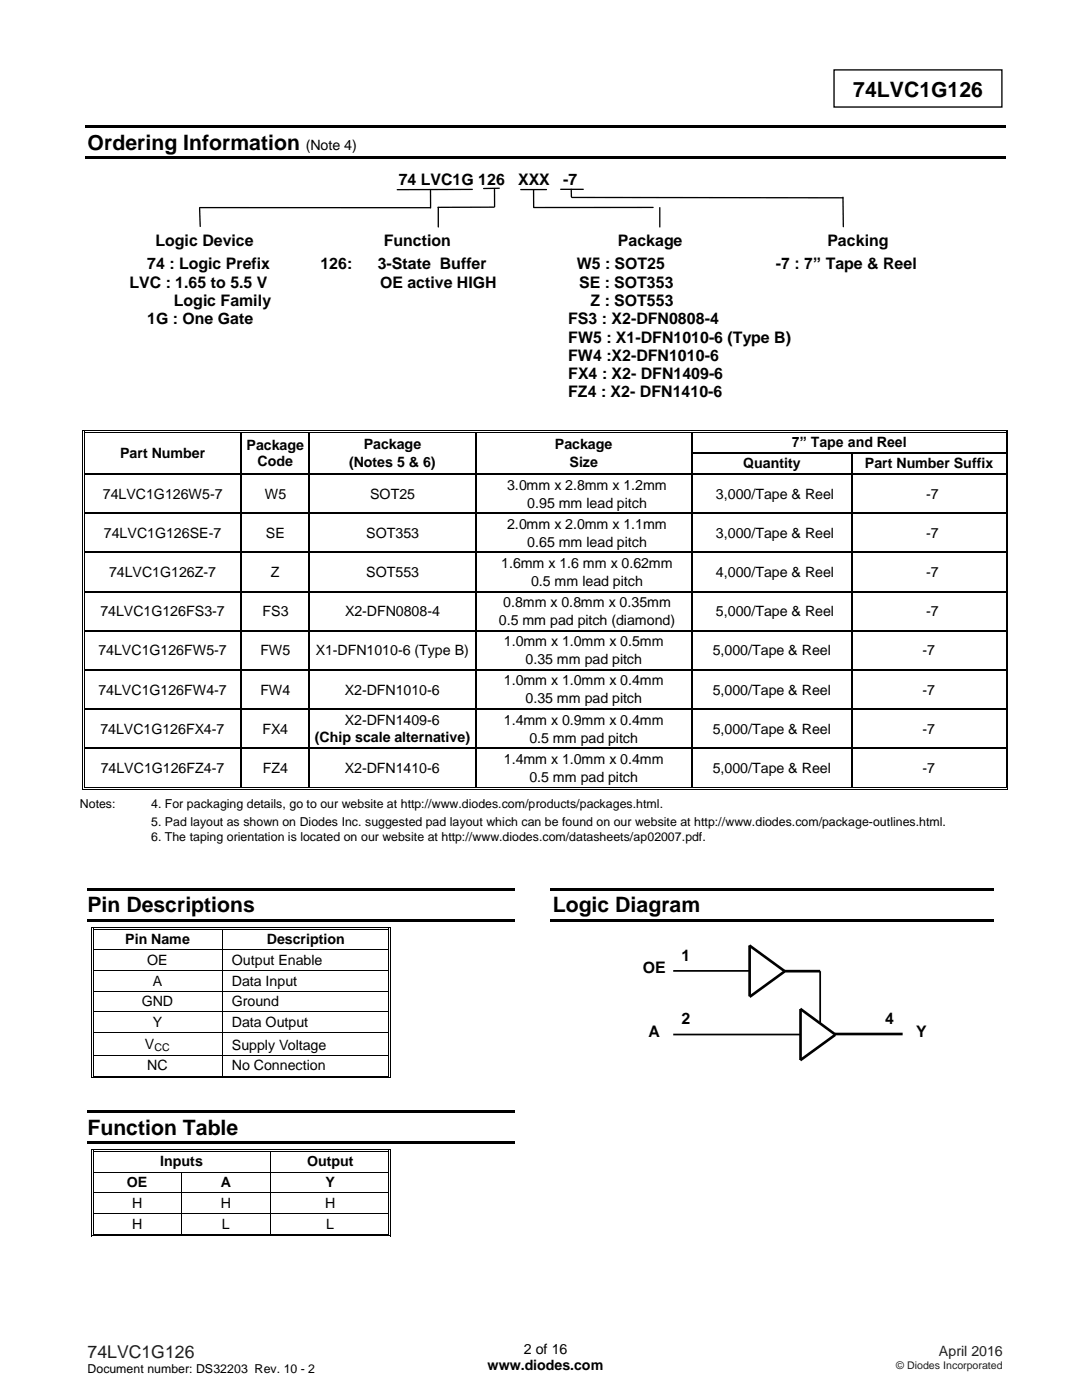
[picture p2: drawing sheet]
<svg xmlns="http://www.w3.org/2000/svg" width="216mm" height="279mm" viewBox="0 0 216 279" stroke-linecap="round" stroke-linejoin="round" font-family="sans-serif">
<g fill="none" stroke="#000" stroke-width=".26">
<path d="M166.4 14h33.5v7.4h-33.5zM85.9 38v3.5M94.2 37.8l-14.9 .1M98.7 37.8v3.5M99.6 37.6h-3.1M103.9 37.8h5.1M106.5 37.9v3.4M111.9 37.8h4.5M114 37.8v1.5M114.1 39.4l54.1 .1M168.2 39.4l.1 5.8M39.8 41.6l.2 3.6"/>
<path d="M39.8 41.4l46.1 .1M87.5 41.4v3.9M98.5 41.3l-11.1 .1M130.3 41.4h-23.8M131.7 41.4v3.9"/>
</g>
<g fill="#000">
<path d="M17 25.1h183.6v.5h-183.6z" fill-rule="evenodd"/>
<path d="M17 31.2h183.6v.5h-183.6z" fill-rule="evenodd"/>
<path d="M16.5 85.8h.1v.6h-.1z" fill-rule="evenodd"/>
<path d="M16.5 85.8h.5v.2h-.5z" fill-rule="evenodd"/>
<path d="M16.5 90.3h.1v.2h-.1z" fill-rule="evenodd"/>
<path d="M16.5 94.5h.1v.3h-.1z" fill-rule="evenodd"/>
<path d="M16.8 86.2h.2v.2h-.2z" fill-rule="evenodd"/>
<path d="M16.8 86.2h.2v.1h-.2z" fill-rule="evenodd"/>
<path d="M16.8 90.3h.2v.2h-.2z" fill-rule="evenodd"/>
<path d="M16.8 94.5h.2v.3h-.2z" fill-rule="evenodd"/>
<path d="M48.1 86.3l.2 .1z" fill-rule="evenodd"/>
<path d="M48.1 85.8h.5v.2h-.5z" fill-rule="evenodd"/>
<path d="M48.1 86.2h.5v.1h-.5z" fill-rule="evenodd"/>
<path d="M48.1 90.3h.2v.2h-.2z" fill-rule="evenodd"/>
<path d="M48.1 94.5h.2v.3h-.2z" fill-rule="evenodd"/>
<path d="M61.6 86.3l.3 .1z" fill-rule="evenodd"/>
<path d="M61.6 85.8h.5v.2h-.5z" fill-rule="evenodd"/>
<path d="M61.6 86.2h.5v.1h-.5z" fill-rule="evenodd"/>
<path d="M61.6 90.3h.3v.2h-.3z" fill-rule="evenodd"/>
<path d="M61.6 94.5h.3v.3h-.3z" fill-rule="evenodd"/>
<path d="M94.8 86.3l.2 .1z" fill-rule="evenodd"/>
<path d="M94.8 85.8h.5v.2h-.5z" fill-rule="evenodd"/>
<path d="M94.8 86.2h.5v.1h-.5z" fill-rule="evenodd"/>
<path d="M94.8 90.3h.2v.2h-.2z" fill-rule="evenodd"/>
<path d="M94.8 94.5h.2v.3h-.2z" fill-rule="evenodd"/>
<path d="M138 86.3l.3 .1z" fill-rule="evenodd"/>
<path d="M138 85.8h.5v.2h-.5z" fill-rule="evenodd"/>
<path d="M138 86.2h.5v.1h-.5z" fill-rule="evenodd"/>
<path d="M138 90.3h.3v.2h-.3z" fill-rule="evenodd"/>
<path d="M138 94.5h.3v.3h-.3z" fill-rule="evenodd"/>
<path d="M169.8 90.3h.2v.2h-.2z" fill-rule="evenodd"/>
<path d="M169.8 94.5h.2v.3h-.2z" fill-rule="evenodd"/>
<path d="M200.7 85.8h.5v.2h-.5z" fill-rule="evenodd"/>
<path d="M200.7 86.2h.1v.2h-.1z" fill-rule="evenodd"/>
<path d="M200.7 86.2h.1v.1h-.1z" fill-rule="evenodd"/>
<path d="M200.7 90.3h.1v.2h-.1z" fill-rule="evenodd"/>
<path d="M200.7 94.5h.1v.3h-.1z" fill-rule="evenodd"/>
<path d="M201 85.8h.2v.6h-.2z" fill-rule="evenodd"/>
<path d="M201 90.3h.2v.2h-.2z" fill-rule="evenodd"/>
<path d="M201 94.5h.2v.3h-.2z" fill-rule="evenodd"/>
<path d="M16.5 102.3h.1v.3h-.1z" fill-rule="evenodd"/>
<path d="M16.5 110.1h.1v.3h-.1z" fill-rule="evenodd"/>
<path d="M16.5 118h.1v.2h-.1z" fill-rule="evenodd"/>
<path d="M16.8 102.3h.2v.3h-.2z" fill-rule="evenodd"/>
<path d="M16.8 110.1h.2v.3h-.2z" fill-rule="evenodd"/>
<path d="M16.8 118h.2v.2h-.2z" fill-rule="evenodd"/>
<path d="M48.1 102.3h.2v.3h-.2z" fill-rule="evenodd"/>
<path d="M48.1 110.1h.2v.3h-.2z" fill-rule="evenodd"/>
<path d="M48.1 118h.2v.2h-.2z" fill-rule="evenodd"/>
<path d="M61.6 102.3h.3v.3h-.3z" fill-rule="evenodd"/>
<path d="M61.6 110.1h.3v.3h-.3z" fill-rule="evenodd"/>
<path d="M61.6 118h.3v.2h-.3z" fill-rule="evenodd"/>
<path d="M94.8 102.3h.2v.3h-.2z" fill-rule="evenodd"/>
<path d="M94.8 110.1h.2v.3h-.2z" fill-rule="evenodd"/>
<path d="M94.8 118h.2v.2h-.2z" fill-rule="evenodd"/>
<path d="M138 102.3h.3v.3h-.3z" fill-rule="evenodd"/>
<path d="M138 110.1h.3v.3h-.3z" fill-rule="evenodd"/>
<path d="M138 118h.3v.2h-.3z" fill-rule="evenodd"/>
<path d="M169.8 102.3h.2v.3h-.2z" fill-rule="evenodd"/>
<path d="M169.8 110.1h.2v.3h-.2z" fill-rule="evenodd"/>
<path d="M169.8 118h.2v.2h-.2z" fill-rule="evenodd"/>
<path d="M200.7 102.3h.1v.3h-.1z" fill-rule="evenodd"/>
<path d="M200.7 110.1h.1v.3h-.1z" fill-rule="evenodd"/>
<path d="M200.7 118h.1v.2h-.1z" fill-rule="evenodd"/>
<path d="M201 102.3h.2v.3h-.2z" fill-rule="evenodd"/>
<path d="M201 110.1h.2v.3h-.2z" fill-rule="evenodd"/>
<path d="M201 118h.2v.2h-.2z" fill-rule="evenodd"/>
<path d="M16.5 125.7h.1v.3h-.1z" fill-rule="evenodd"/>
<path d="M16.5 133.6h.1v.2h-.1z" fill-rule="evenodd"/>
<path d="M16.8 125.7h.2v.3h-.2z" fill-rule="evenodd"/>
<path d="M16.8 133.6h.2v.2h-.2z" fill-rule="evenodd"/>
<path d="M48.1 125.7h.2v.3h-.2z" fill-rule="evenodd"/>
<path d="M48.1 133.6h.2v.2h-.2z" fill-rule="evenodd"/>
<path d="M61.6 125.7h.3v.3h-.3z" fill-rule="evenodd"/>
<path d="M61.6 133.6h.3v.2h-.3z" fill-rule="evenodd"/>
<path d="M94.8 125.7h.2v.3h-.2z" fill-rule="evenodd"/>
<path d="M94.8 133.6h.2v.2h-.2z" fill-rule="evenodd"/>
<path d="M138 125.7h.3v.3h-.3z" fill-rule="evenodd"/>
<path d="M138 133.6h.3v.2h-.3z" fill-rule="evenodd"/>
<path d="M169.8 125.7h.2v.3h-.2z" fill-rule="evenodd"/>
<path d="M169.8 133.6h.2v.2h-.2z" fill-rule="evenodd"/>
<path d="M200.7 125.7h.1v.3h-.1z" fill-rule="evenodd"/>
<path d="M200.7 133.6h.1v.2h-.1z" fill-rule="evenodd"/>
<path d="M201 125.7h.2v.3h-.2z" fill-rule="evenodd"/>
<path d="M201 133.6h.2v.2h-.2z" fill-rule="evenodd"/>
<path d="M16.5 141.4h.1v.2h-.1z" fill-rule="evenodd"/>
<path d="M16.5 149.2h.1v.3h-.1z" fill-rule="evenodd"/>
<path d="M16.5 157h.1v.5h-.1z" fill-rule="evenodd"/>
<path d="M16.5 157.4h.5v.1h-.5z" fill-rule="evenodd"/>
<path d="M16.8 141.4h.2v.2h-.2z" fill-rule="evenodd"/>
<path d="M16.8 149.2h.2v.3h-.2z" fill-rule="evenodd"/>
<path d="M16.8 157h.2v.2h-.2z" fill-rule="evenodd"/>
<path d="M16.8 157h.2v.2h-.2z" fill-rule="evenodd"/>
<path d="M48.1 141.4h.2v.2h-.2z" fill-rule="evenodd"/>
<path d="M48.1 149.2h.2v.3h-.2z" fill-rule="evenodd"/>
<path d="M48.1 157h.5v.2h-.5z" fill-rule="evenodd"/>
<path d="M48.1 157.4h.5v.1h-.5z" fill-rule="evenodd"/>
<path d="M61.6 141.4h.3v.2h-.3z" fill-rule="evenodd"/>
<path d="M61.6 149.2h.3v.3h-.3z" fill-rule="evenodd"/>
<path d="M61.6 157h.5v.2h-.5z" fill-rule="evenodd"/>
<path d="M61.6 157.4h.5v.1h-.5z" fill-rule="evenodd"/>
<path d="M94.8 141.4h.2v.2h-.2z" fill-rule="evenodd"/>
<path d="M94.8 149.2h.2v.3h-.2z" fill-rule="evenodd"/>
<path d="M94.8 157h.5v.2h-.5z" fill-rule="evenodd"/>
<path d="M94.8 157.4h.5v.1h-.5z" fill-rule="evenodd"/>
<path d="M138 141.4h.3v.2h-.3z" fill-rule="evenodd"/>
<path d="M138 149.2h.3v.3h-.3z" fill-rule="evenodd"/>
<path d="M138 157h.5v.2h-.5z" fill-rule="evenodd"/>
<path d="M138 157.4h.5v.1h-.5z" fill-rule="evenodd"/>
<path d="M169.8 141.4h.2v.2h-.2z" fill-rule="evenodd"/>
<path d="M169.8 149.2h.2v.3h-.2z" fill-rule="evenodd"/>
<path d="M169.8 157h.5v.2h-.5z" fill-rule="evenodd"/>
<path d="M169.8 157.4h.5v.1h-.5z" fill-rule="evenodd"/>
<path d="M200.7 141.4h.1v.2h-.1z" fill-rule="evenodd"/>
<path d="M200.7 149.2h.1v.3h-.1z" fill-rule="evenodd"/>
<path d="M200.7 157.4h.5v.1h-.5z" fill-rule="evenodd"/>
<path d="M200.7 157h.1v.2h-.1z" fill-rule="evenodd"/>
<path d="M200.7 157h.1v.2h-.1z" fill-rule="evenodd"/>
<path d="M201 141.4h.2v.2h-.2z" fill-rule="evenodd"/>
<path d="M201 149.2h.2v.3h-.2z" fill-rule="evenodd"/>
<path d="M201 157h.2v.5h-.2z" fill-rule="evenodd"/>
<path d="M17.4 177.3h85.3v.5h-85.3z" fill-rule="evenodd"/>
<path d="M109.8 177.3h88.5v.5h-88.5z" fill-rule="evenodd"/>
<path d="M17.4 183.4h85.3v.5h-85.3z" fill-rule="evenodd"/>
<path d="M18.2 185h.2v.5h-.2z" fill-rule="evenodd"/>
<path d="M18.2 185h.5v.1h-.5z" fill-rule="evenodd"/>
<path d="M18.2 189.5h.2v.1h-.2z" fill-rule="evenodd"/>
<path d="M18.2 193.6h.2v.1h-.2z" fill-rule="evenodd"/>
<path d="M18.2 197.7h.2v.2h-.2z" fill-rule="evenodd"/>
<path d="M18.5 185.3h.2v.2h-.2z" fill-rule="evenodd"/>
<path d="M18.5 185.3h.2v.2h-.2z" fill-rule="evenodd"/>
<path d="M18.5 189.5h.2v.1h-.2z" fill-rule="evenodd"/>
<path d="M18.5 193.6h.2v.1h-.2z" fill-rule="evenodd"/>
<path d="M18.5 197.7h.2v.2h-.2z" fill-rule="evenodd"/>
<path d="M44.3 185.5h.2z" fill-rule="evenodd"/>
<path d="M44.3 185h.5v.1h-.5z" fill-rule="evenodd"/>
<path d="M44.3 185.3h.5v.2h-.5z" fill-rule="evenodd"/>
<path d="M44.3 189.5h.2v.1h-.2z" fill-rule="evenodd"/>
<path d="M44.3 193.6h.2v.1h-.2z" fill-rule="evenodd"/>
<path d="M44.3 197.7h.2v.2h-.2z" fill-rule="evenodd"/>
<path d="M77.4 185h.6v.1h-.6z" fill-rule="evenodd"/>
<path d="M77.4 185.3h.2v.2h-.2z" fill-rule="evenodd"/>
<path d="M77.4 185.3h.2v.2h-.2z" fill-rule="evenodd"/>
<path d="M77.4 189.5h.2v.1h-.2z" fill-rule="evenodd"/>
<path d="M77.4 193.6h.2v.1h-.2z" fill-rule="evenodd"/>
<path d="M77.4 197.7h.2v.2h-.2z" fill-rule="evenodd"/>
<path d="M77.8 185h.2v.5h-.2z" fill-rule="evenodd"/>
<path d="M77.8 189.5h.2v.1h-.2z" fill-rule="evenodd"/>
<path d="M77.8 193.6h.2v.1h-.2z" fill-rule="evenodd"/>
<path d="M77.8 197.7h.2v.2h-.2z" fill-rule="evenodd"/>
<path d="M109.8 183.4h88.5v.5h-88.5z" fill-rule="evenodd"/>
<path d="M18.2 201.8h.2v.2h-.2z" fill-rule="evenodd"/>
<path d="M18.2 206h.2v.1h-.2z" fill-rule="evenodd"/>
<path d="M18.2 210.5h.2v.2h-.2z" fill-rule="evenodd"/>
<path d="M18.2 214.7h.2v.5h-.2z" fill-rule="evenodd"/>
<path d="M18.2 215h.5v.2h-.5z" fill-rule="evenodd"/>
<path d="M18.5 201.8h.2v.2h-.2z" fill-rule="evenodd"/>
<path d="M18.5 206h.2v.1h-.2z" fill-rule="evenodd"/>
<path d="M18.5 210.5h.2v.2h-.2z" fill-rule="evenodd"/>
<path d="M18.5 214.7h.2v.1h-.2z" fill-rule="evenodd"/>
<path d="M18.5 214.7h.2v.1h-.2z" fill-rule="evenodd"/>
<path d="M44.3 201.8h.2v.2h-.2z" fill-rule="evenodd"/>
<path d="M44.3 206h.2v.1h-.2z" fill-rule="evenodd"/>
<path d="M44.3 210.5h.2v.2h-.2z" fill-rule="evenodd"/>
<path d="M44.3 214.7h.5v.1h-.5z" fill-rule="evenodd"/>
<path d="M44.3 215h.5v.2h-.5z" fill-rule="evenodd"/>
<path d="M77.4 201.8h.2v.2h-.2z" fill-rule="evenodd"/>
<path d="M77.4 206h.2v.1h-.2z" fill-rule="evenodd"/>
<path d="M77.4 210.5h.2v.2h-.2z" fill-rule="evenodd"/>
<path d="M77.4 215h.6v.2h-.6z" fill-rule="evenodd"/>
<path d="M77.4 214.7h.2v.1h-.2z" fill-rule="evenodd"/>
<path d="M77.4 214.7h.2v.1h-.2z" fill-rule="evenodd"/>
<path d="M77.8 201.8h.2v.2h-.2z" fill-rule="evenodd"/>
<path d="M77.8 206h.2v.1h-.2z" fill-rule="evenodd"/>
<path d="M77.8 210.5h.2v.2h-.2z" fill-rule="evenodd"/>
<path d="M77.8 214.7h.2v.5h-.2z" fill-rule="evenodd"/>
<path d="M17.4 221.7h85.3v.5h-85.3z" fill-rule="evenodd"/>
<path d="M17.4 227.8h85.3v.5h-85.3z" fill-rule="evenodd"/>
<path d="M18.2 229.4h.2v.5h-.2z" fill-rule="evenodd"/>
<path d="M18.2 229.4h.5v.1h-.5z" fill-rule="evenodd"/>
<path d="M18.2 233.8h.2v.2h-.2z" fill-rule="evenodd"/>
<path d="M18.2 237.9h.2v.2h-.2z" fill-rule="evenodd"/>
<path d="M18.5 229.7h.2v.2h-.2z" fill-rule="evenodd"/>
<path d="M18.5 229.7h.2v.2h-.2z" fill-rule="evenodd"/>
<path d="M18.5 233.8h.2v.2h-.2z" fill-rule="evenodd"/>
<path d="M18.5 237.9h.2v.2h-.2z" fill-rule="evenodd"/>
<path d="M36.1 233.8h.2v.2h-.2z" fill-rule="evenodd"/>
<path d="M36.1 237.9h.2v.2h-.2z" fill-rule="evenodd"/>
<path d="M53.9 229.9h.2z" fill-rule="evenodd"/>
<path d="M53.9 229.4h.5v.1h-.5z" fill-rule="evenodd"/>
<path d="M53.9 229.7h.5v.2h-.5z" fill-rule="evenodd"/>
<path d="M53.9 233.8h.2v.2h-.2z" fill-rule="evenodd"/>
<path d="M53.9 237.9h.2v.2h-.2z" fill-rule="evenodd"/>
<path d="M77.5 229.4h.5v.1h-.5z" fill-rule="evenodd"/>
<path d="M77.5 229.7h.2v.2h-.2z" fill-rule="evenodd"/>
<path d="M77.5 229.7h.2v.2h-.2z" fill-rule="evenodd"/>
<path d="M77.5 233.8h.2v.2h-.2z" fill-rule="evenodd"/>
<path d="M77.5 237.9h.2v.2h-.2z" fill-rule="evenodd"/>
<path d="M77.9 229.4h.1v.5h-.1z" fill-rule="evenodd"/>
<path d="M77.9 233.8h.1v.2h-.1z" fill-rule="evenodd"/>
<path d="M77.9 237.9h.1v.2h-.1z" fill-rule="evenodd"/>
<path d="M18.2 242.1h.2v.2h-.2z" fill-rule="evenodd"/>
<path d="M18.2 246.2h.2v.6h-.2z" fill-rule="evenodd"/>
<path d="M18.2 246.6h.5v.2h-.5z" fill-rule="evenodd"/>
<path d="M18.5 242.1h.2v.2h-.2z" fill-rule="evenodd"/>
<path d="M18.5 246.2h.2v.2h-.2z" fill-rule="evenodd"/>
<path d="M18.5 246.2h.2v.2h-.2z" fill-rule="evenodd"/>
<path d="M36.1 242.1h.2v.2h-.2z" fill-rule="evenodd"/>
<path d="M36.1 246.2h.5v.2h-.5z" fill-rule="evenodd"/>
<path d="M36.1 246.6h.5v.2h-.5z" fill-rule="evenodd"/>
<path d="M53.9 242.1h.2v.2h-.2z" fill-rule="evenodd"/>
<path d="M53.9 246.2h.5v.2h-.5z" fill-rule="evenodd"/>
<path d="M53.9 246.6h.5v.2h-.5z" fill-rule="evenodd"/>
<path d="M77.5 242.1h.2v.2h-.2z" fill-rule="evenodd"/>
<path d="M77.5 246.6h.5v.2h-.5z" fill-rule="evenodd"/>
<path d="M77.5 246.2h.2v.2h-.2z" fill-rule="evenodd"/>
<path d="M77.5 246.2h.2v.2h-.2z" fill-rule="evenodd"/>
<path d="M77.9 242.1h.1v.2h-.1z" fill-rule="evenodd"/>
<path d="M77.9 246.2h.1v.6h-.1z" fill-rule="evenodd"/>
</g>
<g fill="none" stroke="#000" stroke-width=".2">
<path d="M16.6 86.4v3.9M16.6 90.5v4M16.6 94.8v7.5M16.9 86.4v3.9M16.9 90.5v4M16.9 94.8v7.5M17 85.9h31.1M17 86.2h31.1M48.6 85.9h13M48.6 86.2h13M62.1 85.9h32.7M62.1 86.2h32.7"/>
<path d="M95.3 85.9h42.7M95.3 86.2h42.7M138.5 85.9h62.1M138.5 86.2h62.1M200.7 86.4v3.9M200.7 90.5v4M200.7 94.8v7.5M201.1 86.4v3.9M201.1 90.5v4M201.1 94.8v7.5M16.6 102.6v7.5M16.6 110.4v7.6"/>
<path d="M16.6 118.2v7.5M16.9 102.6v7.5M16.9 110.4v7.6M16.9 118.2v7.5M200.7 102.6v7.5M200.7 110.4v7.6M200.7 118.2v7.5M201.1 102.6v7.5M201.1 110.4v7.6M201.1 118.2v7.5M16.6 126v7.6M16.6 133.8v7.6"/>
<path d="M16.9 126v7.6M16.9 133.8v7.6M200.7 126v7.6M200.7 133.8v7.6M201.1 126v7.6M201.1 133.8v7.6M16.6 141.6v7.6M16.6 149.5v7.5M16.9 141.6v7.6M16.9 149.5v7.5M17 157.5h31.1M17 157.1h31.1"/>
<path d="M48.6 157.5h13M48.6 157.1h13M62.1 157.5h32.7M62.1 157.1h32.7M95.3 157.5h42.7M95.3 157.1h42.7M138.5 157.5h31.3M138.5 157.1h31.3M170.3 157.5h30.4M170.3 157.1h30.4M200.7 141.6v7.6M200.7 149.5v7.5"/>
<path d="M201.1 141.6v7.6M201.1 149.5v7.5M18.3 185.5v4M18.3 189.6v4M18.3 193.7v4M18.3 197.9v3.9M18.6 185.5v4M18.6 189.6v4M18.6 193.7v4M18.6 197.9v3.9M18.7 185.1h25.6M18.7 185.4h25.6"/>
<path d="M18.7 189.6h25.6M18.7 193.7h25.6M18.7 197.8h25.6M44.4 185.5v4M44.4 189.6v4M44.4 193.7v4M44.4 197.9v3.9M44.5 189.6h32.9M44.5 193.7h32.9M44.5 197.8h32.9M44.8 185.1h32.6M44.8 185.4h32.6"/>
<path d="M77.5 185.5v4M77.5 189.6v4M77.5 193.7v4M77.5 197.9v3.9M77.9 185.5v4M77.9 189.6v4M77.9 193.7v4M77.9 197.9v3.9M18.3 202v4M18.3 206.1v4.4M18.3 210.7v4M18.6 202v4"/>
<path d="M18.6 206.1v4.4M18.6 210.7v4M18.7 201.9h25.6M18.7 206.1h25.6M18.7 210.6h25.6M18.7 215.1h25.6M18.7 214.7h25.6M44.4 202v4M44.4 206.1v4.4M44.4 210.7v4M44.5 201.9h32.9M44.5 206.1h32.9"/>
<path d="M44.5 210.6h32.9M44.8 215.1h32.6M44.8 214.7h32.6M77.5 202v4M77.5 206.1v4.4M77.5 210.7v4M77.9 202v4M77.9 206.1v4.4M77.9 210.7v4M18.3 229.9v3.9M18.3 234v3.9M18.3 238.1v4"/>
<path d="M18.6 229.9v3.9M18.6 234v3.9M18.6 238.1v4M18.7 229.4h35.2M18.7 229.8h35.2M18.7 233.9h17.4M18.7 238h17.4M36.2 234v3.9M36.2 238.1v4M36.3 233.9h17.6M36.3 238h17.6M54 229.9v3.9"/>
<path d="M54 234v3.9M54 238.1v4M54.1 233.9h23.4M54.1 238h23.4M54.4 229.4h23.1M54.4 229.8h23.1M77.6 229.9v3.9M77.6 234v3.9M77.6 238.1v4M78 229.9v3.9M78 234v3.9M78 238.1v4"/>
<path d="M18.3 242.3v3.9M18.6 242.3v3.9M18.7 242.2h17.4M18.7 246.7h17.4M18.7 246.3h17.4M36.2 242.3v3.9M36.3 242.2h17.6M36.6 246.7h17.3M36.6 246.3h17.3M54 242.3v3.9M54.1 242.2h23.4M54.4 246.7h23.1"/>
<path d="M54.4 246.3h23.1M77.6 242.3v3.9M78 242.3v3.9"/>
</g>
<g fill="none" stroke="#000" stroke-width=".25">
<path d="M17 94.6h31.1M48.2 86.4v3.9M48.2 90.5v4M48.2 94.8v7.5M48.3 94.6h13.3M61.7 86.4v3.9M61.7 90.5v4M61.7 94.8v7.5M61.9 94.6h32.9M94.9 86.4v3.9M94.9 90.5v4M94.9 94.8v7.5"/>
<path d="M95 94.6h43M138.2 86.4v3.9M138.2 90.5v4M138.2 94.8v7.5M138.3 90.4h31.5M138.3 94.6h31.5M169.9 90.5v4M169.9 94.8v7.5M170 90.4h30.7M170 94.6h30.7M17 102.5h31.1M17 110.3h31.1"/>
<path d="M17 118.1h31.1M48.2 102.6v7.5M48.2 110.4v7.6M48.2 118.2v7.5M48.3 102.5h13.3M48.3 110.3h13.3M48.3 118.1h13.3M61.7 102.6v7.5M61.7 110.4v7.6M61.7 118.2v7.5M61.9 102.5h32.9M61.9 110.3h32.9"/>
<path d="M61.9 118.1h32.9M94.9 102.6v7.5M94.9 110.4v7.6M94.9 118.2v7.5M95 102.5h43M95 110.3h43M95 118.1h43M138.2 102.6v7.5M138.2 110.4v7.6M138.2 118.2v7.5M138.3 102.5h31.5M138.3 110.3h31.5"/>
<path d="M138.3 118.1h31.5M169.9 102.6v7.5M169.9 110.4v7.6M169.9 118.2v7.5M170 102.5h30.7M170 110.3h30.7M170 118.1h30.7M17 125.9h31.1M17 133.7h31.1M48.2 126v7.6M48.2 133.8v7.6M48.3 125.9h13.3"/>
<path d="M48.3 133.7h13.3M61.7 126v7.6M61.7 133.8v7.6M61.9 125.9h32.9M61.9 133.7h32.9M94.9 126v7.6M94.9 133.8v7.6M95 125.9h43M95 133.7h43M138.2 126v7.6M138.2 133.8v7.6M138.3 125.9h31.5"/>
<path d="M138.3 133.7h31.5M169.9 126v7.6M169.9 133.8v7.6M170 125.9h30.7M170 133.7h30.7M17 141.5h31.1M17 149.3h31.1M48.2 141.6v7.6M48.2 149.5v7.5M48.3 141.5h13.3M48.3 149.3h13.3M61.7 141.6v7.6"/>
<path d="M61.7 149.5v7.5M61.9 141.5h32.9M61.9 149.3h32.9M94.9 141.6v7.6M94.9 149.5v7.5M95 141.5h43M95 149.3h43M138.2 141.6v7.6M138.2 149.5v7.5M138.3 141.5h31.5M138.3 149.3h31.5M169.9 141.6v7.6"/>
<path d="M169.9 149.5v7.5M170 141.5h30.7M170 149.3h30.7"/>
</g>
<path d="M149.6 188.7v10.1M159.7 201.4v10.1" fill="none" stroke="#000" stroke-width=".53"/>
<g fill="#fff">
<path d="M134.3 188.7h5.1v5.1h-5.1z" fill-rule="evenodd"/>
<path d="M134.3 201.4h5.1v5.1h-5.1z" fill-rule="evenodd"/>
<path d="M175 201.4h5.1v5.1h-5.1z" fill-rule="evenodd"/>
<path d="M126.7 203.9h7.6v5.1h-7.6z" fill-rule="evenodd"/>
<path d="M126.7 191.2h7.6v5.1h-7.6z" fill-rule="evenodd"/>
<path d="M180.1 203.9h7.6v5.1h-7.6z" fill-rule="evenodd"/>
</g>
<path d="M134.3 193.8h15.3M163.7 193.8v10.4M134.3 206.5h25.4" fill="none" stroke="#000" stroke-width=".35"/>
<path d="M149.5 188.7l7.1 5.1M156.2 193.8h7.5M156.6 193.9l-7 5M159.7 201.3l7 5.2M166.6 206.4h13.5M166.7 206.5l-7 5.1" fill="none" stroke="#000" stroke-width=".53"/>
<g font-size="4.2">
<text x="170.3" y="19.3">74LVC1G126</text>
<text x="17.5" y="29.9">Ordering Information</text>
<text x="17.4" y="182.1">Pin Descriptions</text>
<text x="110.3" y="182.1">Logic Diagram</text>
<text x="17.4" y="226.5">Function Table</text>
</g>
<text font-size="3.5" fill="#231f20" x="17.5" y="270.9">74LVC1G126</text>
<g font-size="3.2">
<text x="79.6" y="37">74 LVC1G 126</text>
<text x="103.4" y="37">XXX</text>
<text x="112.4" y="37">-7</text>
<text x="29.4" y="53.8">74 : Logic Prefix</text>
<text x="31" y="49">Logic Device</text>
<text x="63.9" y="53.8">126:</text>
<text x="75.4" y="53.8">3-State Buffer</text>
<text x="76.6" y="49">Function</text>
<text x="115.1" y="53.8">W5 : SOT25</text>
<text x="123.3" y="49">Package</text>
<text x="154.8" y="53.8">-7 : 7” Tape &amp; Reel</text>
<text x="165.1" y="49">Packing</text>
<text x="25.8" y="57.4">LVC : 1.65 to 5.5 V</text>
<text x="75.8" y="57.4">OE active HIGH</text>
<text x="115.5" y="57.4">SE : SOT353</text>
<text x="29.4" y="64.7">1G : One Gate</text>
<text x="34.7" y="61.1">Logic Family</text>
<text x="113.4" y="64.7">FS3 : X2-DFN0808-4</text>
<text x="117.8" y="61.1">Z : SOT553</text>
<text x="113.4" y="68.4">FW5 : X1-DFN1010-6 (Type B)</text>
<text x="113.4" y="72">FW4 :X2-DFN1010-6</text>
<text x="113.4" y="75.7">FX4 : X2- DFN1409-6</text>
<text x="113.4" y="79.3">FZ4 : X2- DFN1410-6</text>
<text x="136" y="191.7">1</text>
<text x="128.3" y="194.3">OE</text>
<text x="129.4" y="207">A</text>
<text x="136" y="204.4">2</text>
<text x="176.6" y="204.4">4</text>
<text x="182.8" y="207">Y</text>
</g>
<g font-size="2.8">
<text x="61" y="29.9">(Note 4)</text>
<text x="49.2" y="89.7">Package</text>
<text x="72.6" y="89.5">Package</text>
<text x="110.7" y="89.5">Package</text>
<text x="158" y="89.2">7” Tape and Reel</text>
<text x="24" y="91.4">Part Number</text>
<text x="51.4" y="93">Code</text>
<text x="69.6" y="93.2">(Notes 5 &amp; 6)</text>
<text x="113.6" y="93.2">Size</text>
<text x="148.3" y="93.5">Quantity</text>
<text x="172.6" y="93.5">Part Number Suffix</text>
<text x="20.5" y="99.5">74LVC1G126W5-7</text>
<text x="52.8" y="99.5">W5</text>
<text x="73.8" y="99.5">SOT25</text>
<text x="101.2" y="97.7">3.0mm x 2.8mm x 1.2mm</text>
<text x="105.2" y="101.3">0.95 mm lead pitch</text>
<text x="142.9" y="99.5">3,000/Tape &amp; Reel</text>
<text x="184.8" y="99.5">-7</text>
<text x="20.7" y="107.3">74LVC1G126SE-7</text>
<text x="53.1" y="107.3">SE</text>
<text x="73.1" y="107.3">SOT353</text>
<text x="101.2" y="105.6">2.0mm x 2.0mm x 1.1mm</text>
<text x="142.9" y="107.3">3,000/Tape &amp; Reel</text>
<text x="184.8" y="107.3">-7</text>
<text x="100" y="113.3">1.6mm x 1.6 mm x 0.62mm</text>
<text x="105.2" y="109.1">0.65 mm lead pitch</text>
<text x="21.8" y="115.2">74LVC1G126Z-7</text>
<text x="54.1" y="115.2">Z</text>
<text x="73.1" y="115.2">SOT553</text>
<text x="106" y="116.9">0.5 mm lead pitch</text>
<text x="142.9" y="115.2">4,000/Tape &amp; Reel</text>
<text x="184.8" y="115.2">-7</text>
<text x="20" y="123">74LVC1G126FS3-7</text>
<text x="52.4" y="123">FS3</text>
<text x="68.8" y="123">X2-DFN0808-4</text>
<text x="99.5" y="124.7">0.5 mm pad pitch (diamond)</text>
<text x="100.4" y="121.2">0.8mm x 0.8mm x 0.35mm</text>
<text x="142.9" y="123">5,000/Tape &amp; Reel</text>
<text x="184.8" y="123">-7</text>
<text x="19.6" y="130.8">74LVC1G126FW5-7</text>
<text x="52" y="130.8">FW5</text>
<text x="63" y="130.8">X1-DFN1010-6 (Type B)</text>
<text x="100.6" y="129">1.0mm x 1.0mm x 0.5mm</text>
<text x="142.2" y="130.8">5,000/Tape &amp; Reel</text>
<text x="184.1" y="130.8">-7</text>
<text x="100.6" y="136.8">1.0mm x 1.0mm x 0.4mm</text>
<text x="104.9" y="132.6">0.35 mm pad pitch</text>
<text x="19.6" y="138.6">74LVC1G126FW4-7</text>
<text x="52" y="138.6">FW4</text>
<text x="68.8" y="138.6">X2-DFN1010-6</text>
<text x="104.9" y="140.4">0.35 mm pad pitch</text>
<text x="142.2" y="138.6">5,000/Tape &amp; Reel</text>
<text x="184.1" y="138.6">-7</text>
<text x="20" y="146.4">74LVC1G126FX4-7</text>
<text x="52.4" y="146.4">FX4</text>
<text x="62.8" y="148.1">(Chip scale alternative)</text>
<text x="68.8" y="144.6">X2-DFN1409-6</text>
<text x="100.6" y="144.6">1.4mm x 0.9mm x 0.4mm</text>
<text x="105.6" y="148.2">0.5 mm pad pitch</text>
<text x="142.2" y="146.4">5,000/Tape &amp; Reel</text>
<text x="184.1" y="146.4">-7</text>
<text x="20.1" y="154.2">74LVC1G126FZ4-7</text>
<text x="52.4" y="154.2">FZ4</text>
<text x="68.8" y="154.2">X2-DFN1410-6</text>
<text x="100.6" y="152.4">1.4mm x 1.0mm x 0.4mm</text>
<text x="142.2" y="154.2">5,000/Tape &amp; Reel</text>
<text x="184.1" y="154.2">-7</text>
<text x="105.6" y="156">0.5 mm pad pitch</text>
<text x="25" y="188.4">Pin Name</text>
<text x="53.3" y="188.4">Description</text>
<text x="29.4" y="192.6">OE</text>
<text x="30.5" y="196.7">A</text>
<text x="46.3" y="192.6">Output Enable</text>
<text x="46.3" y="196.7">Data Input</text>
<text x="28.3" y="200.9">GND</text>
<text x="46.3" y="200.9">Ground</text>
<text x="28.9" y="209.4">V</text>
<text x="30.5" y="205">Y</text>
<text x="46.3" y="205">Data Output</text>
<text x="46.3" y="209.5">Supply Voltage</text>
<text x="29.4" y="213.6">NC</text>
<text x="46.3" y="213.6">No Connection</text>
<text x="32" y="232.8">Inputs</text>
<text x="61.3" y="232.8">Output</text>
<text x="25.3" y="236.9">OE</text>
<text x="44.1" y="236.9">A</text>
<text x="64.9" y="236.9">Y</text>
<text x="26.3" y="241.1">H</text>
<text x="26.3" y="245.2">H</text>
<text x="44.1" y="241.1">H</text>
<text x="44.3" y="245.2">L</text>
<text x="64.9" y="241.1">H</text>
<text x="65.1" y="245.2">L</text>
<text x="97.3" y="273.5">www.diodes.com</text>
<text x="104.5" y="270.2">2 of 16</text>
</g>
<text font-size="2.8" fill="#231f20" x="187.4" y="270.6">April 2016</text>
<g font-size="2.5">
<text x="16" y="161.2">Notes:</text>
<text x="30.2" y="161.2">4. For packaging details, go to our website at http://www.diodes.com/products/packages.html.</text>
<text x="30.2" y="164.9">5. Pad layout as shown on Diodes Inc. suggested pad layout which can be found on our website at http://www.diodes.com/package-outlines.html.</text>
<text x="30.2" y="167.8">6. The taping orientation is located on our website at http://www.diodes.com/datasheets/ap02007.pdf.</text>
<text x="17.5" y="274">Document number: DS32203 Rev. 10 - 2</text>
</g>
<text font-size="2.1" x="30.8" y="209.8">CC</text>
<text font-size="2.1" fill="#231f20" x="178.9" y="273.2">© Diodes Incorporated</text>
</svg>
